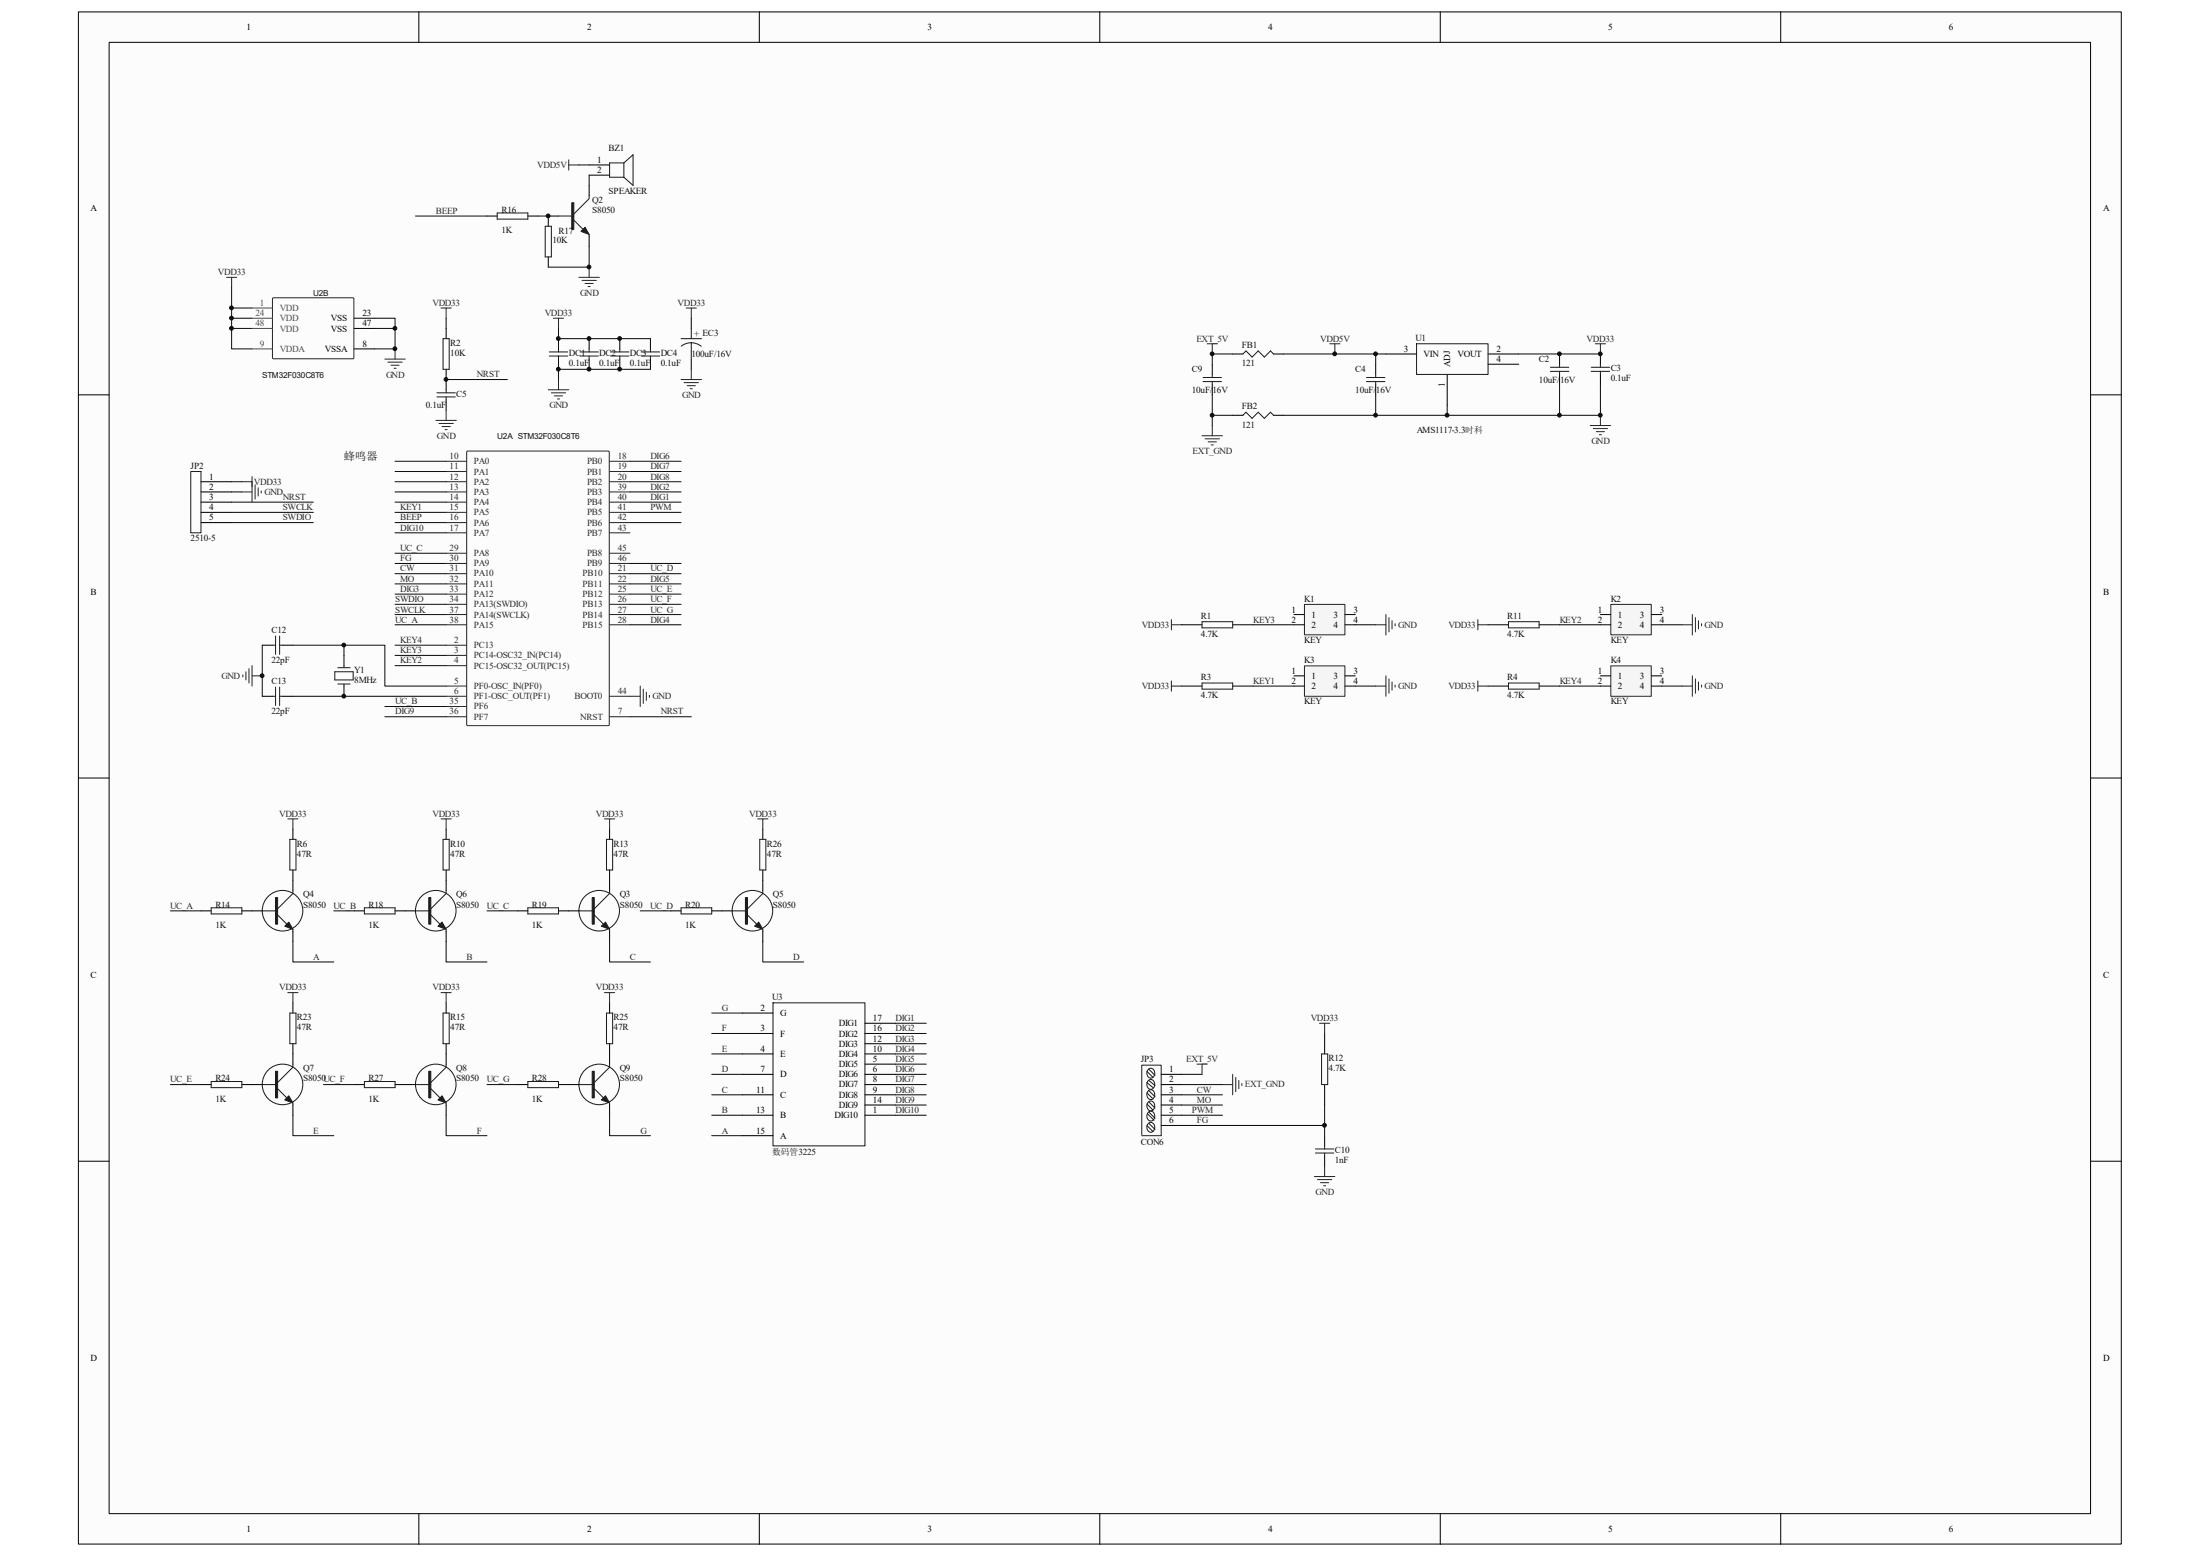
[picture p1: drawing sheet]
<svg xmlns="http://www.w3.org/2000/svg" width="297mm" height="210mm" viewBox="0 0 297 210" stroke-linecap="round" stroke-linejoin="round" font-family="sans-serif">
<path d="M10.6 1.7h275.8v206.7h-275.8z" fill="#fcfcfc"/>
<path d="M10.6 1.6h275.8v206.8h-275.8z" fill="none" stroke="#000" stroke-width=".14"/>
<path d="M14.8 5.8h267.4v198.5h-267.4z" fill="#fcfcfc"/>
<g fill="none" stroke="#000" stroke-width=".14">
<path d="M14.7 5.7h267.5v198.6h-267.5zM56.5 1.6v4.1M102.5 1.6v4.1M148.5 1.6v4.1M194.4 1.6v4.1M240.4 1.6v4.1M65.7 29.2h1.4M71.3 29.2h1.3M74 34.7v1.4M75.4 29.2h-1.4v1.3M79.5 25v1.4M79.5 31.9v1.4"/>
<path d="M79.5 22.3h2.8M79.5 23.6h2.8M10.6 53.3h4.1M47.8 43h2.8M47.8 44.3h2.8M47.8 47.1h2.8M60.2 44.3v1.4M60.2 49.8v2.8M60.2 54v1.4M75.4 45.7v1.4M75.4 48.5v1.3M79.5 45.7v1.4"/>
<path d="M79.5 48.5v1.3M83.7 45.7v1.4M83.7 48.5v1.3M87.8 45.7v1.4M87.8 48.5v1.3M93.3 43v1.3M93.3 48.5v1.3M163.7 49.2v1.3M163.7 51.9v1.4M166.4 47.8h1.4M166.4 56.1h1.4M171.9 47.8h1.4"/>
<path d="M171.9 56.1h1.4M185.7 49.2v1.3M185.7 51.9v1.4M187.1 47.8h4.1M195.4 50.5v4.2M200.9 47.8h4.1M200.9 49.2h4.1M210.5 47.8v1.4M210.5 50.5v1.4M216.1 47.8v1.4M216.1 50.5v1.4M282.3 53.3h4.1"/>
<path d="M27.1 65h4.2M27.1 66.4h4.2M27.1 67.8h4.2M27.1 69.2h4.2M27.1 70.5h4.2M35.4 87.1h1.4M35.4 94h1.4M38.2 87.1h1.3M38.2 94h1.3M46.4 88.5v1.3M46.4 92.6v1.4M10.6 105h4.1"/>
<path d="M39.5 111.9v1.4M39.5 117.4v2.8M60.2 111.9v1.4M60.2 117.4v2.8M82.3 111.9v1.4M82.3 117.4v2.8M103 111.9v1.4M103 117.4v2.8M282.3 105h4.1M27.1 122.9h1.4M32.6 122.9h2.8M39.5 125.7v1.4"/>
<path d="M39.5 135.4v1.3M47.8 122.9h1.4M53.3 122.9h2.8M60.2 125.7v1.4M60.2 135.4v1.3M69.9 122.9h1.4M75.4 122.9h2.8M82.3 125.7v1.4M82.3 135.4v1.3M90.6 122.9h1.3M96.1 122.9h2.7M100.2 136.7h4.2"/>
<path d="M100.2 139.5h4.2M103 125.7v1.4M116.8 138.1h4.1M116.8 139.5h4.1M178.8 139.5v2.8M10.6 156.7h4.1M27.1 146.4h1.4M32.6 146.4h2.8M39.5 140.9v2.7M39.5 149.1v1.4M47.8 146.4h1.4M53.3 146.4h2.8"/>
<path d="M60.2 140.9v2.7M60.2 149.1v1.4M69.9 146.4h1.4M75.4 146.4h2.8M82.3 140.9v2.7M82.3 149.1v1.4M100.2 142.3h4.2M100.2 145h4.2M100.2 147.8h4.2M100.2 150.5h4.2M100.2 153.3h4.2M116.8 142.3h4.1"/>
<path d="M116.8 145h4.1M116.8 143.6h4.1M116.8 147.8h4.1M116.8 150.5h4.1M116.8 140.9h4.1M116.8 146.4h4.1M116.8 149.1h4.1M156.8 145h2.7M156.8 147.8h2.7M156.8 150.5h2.7M156.8 146.4h2.7M156.8 149.1h2.7"/>
<path d="M156.8 151.9h2.7M178.8 146.4v2.7M178.8 153.3v1.4M178.8 156v1.4M282.3 156.7h4.1M56.5 204.3v4.1M102.5 204.3v4.1M148.5 204.3v4.1M194.4 204.3v4.1M240.4 204.3v4.1"/>
</g>
<g fill="none" stroke="#1c1c1c" stroke-width=".14">
<path d="M67.1 28.7h4.2v.9h-4.2zM73.6 30.5h.8v4.2h-.8zM75.4 29.2h2.1M77.5 29.7l1.2 1.3M79.5 26.4v.4l-2 2.1M79.5 31.6v.3M84.2 22l1.3-1.1v4.1l-1.3-1.1M84.2 22v1.9M84.2 22h-1.9v1.9h1.9M59 53.6h2.5M59 53h2.5M59.8 45.7h.8v4.1h-.8z"/>
<path d="M60.2 52.6v.4M60.2 53.6v.4M74.2 48.1h2.4M74.2 47.5h2.4M75.4 47.1v.4M75.4 48.1v.4M78.3 48.1h2.5M78.3 47.5h2.5M79.5 47.1v.4M79.5 48.1v.4M82.4 48.1h2.5M82.4 47.5h2.5"/>
<path d="M83.7 47.1v.4M83.7 48.1v.4M86.6 48.1h2.5M86.6 47.5h2.5M87.8 47.1v.4M87.8 48.1v.4M91.9 45.7h2.8M93.3 44.3v1.4M93.3 46.3v2.2M93.3 46.3a2.2 2.2 0 0 1 1.4 .4M93.3 46.3a2.18 2.18 0 0 0-1.3 .4M162.4 51.5h2.5"/>
<path d="M162.4 51h2.5M163.7 50.5v.5M163.7 51.5v.4M167.8 47.8l.4-.4 .8 .8 .9-.8 .8 .8 .8-.8 .4 .4M167.8 56.1l.4-.5 .8 .9 .9-.9 .8 .9 .8-.9 .4 .5M184.5 51.5h2.5M184.5 51h2.5M185.7 50.5v.5M185.7 51.5v.4M191.2 46.4h9.7v4.1h-9.7zM209.3 50.1h2.5M209.3 49.6h2.5"/>
<path d="M210.5 49.2v.4M210.5 50.1v.4M214.8 50.1h2.5M214.8 49.6h2.5M216.1 49.2v.4M216.1 50.1v.4M25.8 63.6h1.3v8.3h-1.3zM36.8 87.1h.4M36.8 94h.4M37.2 85.8v2.5M37.2 92.7v2.5M37.8 87.1h.4"/>
<path d="M37.8 85.8v2.5M37.8 92.7v2.5M37.8 94h.4M45.2 90.7h2.5v1.1h-2.5zM45.6 90.1h1.7M45.6 92.3h1.7M46.4 89.8v.3M46.4 92.3v.3M39.1 113.3h.9v4.1h-.9zM59.8 113.3h.8v4.1h-.8zM81.9 113.3h.8v4.1h-.8zM102.6 113.3h.8v4.1h-.8z"/>
<path d="M28.5 122.5h4.1v.9h-4.1zM35.4 122.9h2.1M37.5 123.5l1.2 1.2M39.1 136.7h.9v4.2h-.9zM39.5 120.2v.4l-2 2.1M39.5 125.4v.3M49.2 122.5h4.1v.9h-4.1zM56.1 122.9h2.1M58.2 123.5l1.2 1.2M59.8 136.7h.8v4.2h-.8zM60.2 120.2v.4l-2 2.1M60.2 125.4v.3"/>
<path d="M71.3 122.5h4.1v.9h-4.1zM78.2 122.9h2M80.2 123.5l1.3 1.2M81.9 136.7h.8v4.2h-.8zM82.3 120.2v.4l-2.1 2.1M82.3 125.4v.3M91.9 122.5h4.2v.9h-4.2zM98.8 122.9h2.1M100.9 123.5l1.3 1.2M103 120.2v.4l-2.1 2.1M103 125.4v.3M104.4 135.4h12.4v19.3h-12.4z"/>
<path d="M28.5 146h4.1v.8h-4.1zM35.4 146.4h2.1M37.5 146.9l1.2 1.3M39.5 143.6v.4l-2 2.1M39.5 148.9v.2M49.2 146h4.1v.8h-4.1zM56.1 146.4h2.1M58.2 146.9l1.2 1.3M60.2 143.6v.4l-2 2.1M60.2 148.9v.2M71.3 146h4.1v.8h-4.1zM78.2 146.4h2"/>
<path d="M80.2 146.9l1.3 1.3M82.3 143.6v.4l-2.1 2.1M82.3 148.9v.2M154.1 153.1v-9.3h2.7v9.5h-2.7M154.8 144.6l.9 .8M154.8 146.1l.9 .7M154.8 147.5l.9 .8M154.8 149l.9 .8M154.8 151.9l.9 .8M155 150.4l.8 .8M155 144.4a.53 .53 0 0 1 .6-.1 .53 .53 0 0 1 .3 .6 .54 .54 0 0 1-.5 .6 .54 .54 0 0 1-.6-.7zM155 145.9a.53 .53 0 0 1 .6-.1 .53 .53 0 0 1 .3 .6 .54 .54 0 0 1-.5 .6 .54 .54 0 0 1-.6-.6z"/>
<path d="M155 147.3a.53 .53 0 0 1 .6-.1 .53 .53 0 0 1 .3 .5 .54 .54 0 0 1-.5 .7 .54 .54 0 0 1-.6-.7zM155 148.8a.53 .53 0 0 1 .6-.1 .53 .53 0 0 1 .3 .6 .54 .54 0 0 1-.5 .6 .54 .54 0 0 1-.6-.6zM155 150.2a.53 .53 0 0 1 .6-.1 .53 .53 0 0 1 .3 .5 .54 .54 0 0 1-.5 .7 .54 .54 0 0 1-.6-.7zM155 151.7a.53 .53 0 0 1 .6-.1 .53 .53 0 0 1 .3 .6 .54 .54 0 0 1-.5 .6 .54 .54 0 0 1-.6-.6zM155.1 144.3l.8 .8M155.1 145.8l.8 .7M155.1 147.2l.8 .8M155.1 148.7l.8 .9M155.1 150.1l.8 .8M155.1 151.6l.8 .9M177.6 155.1h2.5M177.6 155.6h2.5"/>
<path d="M178.4 142.3h.8v4.1h-.8zM178.8 154.7v.4M178.8 155.6v.4"/>
<circle cx="38.1" cy="122.9" r="2.74"/>
<circle cx="58.8" cy="122.9" r="2.74"/>
<circle cx="80.9" cy="122.9" r="2.74"/>
<circle cx="101.6" cy="122.9" r="2.74"/>
<circle cx="38.1" cy="146.4" r="2.74"/>
<circle cx="58.8" cy="146.4" r="2.74"/>
<circle cx="80.9" cy="146.4" r="2.74"/>
</g>
<g fill="none" stroke="#262626" stroke-width=".14">
<path d="M30.6 37.4h1.4M31.3 37.4v1.4M76.8 21.6v1.4M76.8 22.3h1.4M78.2 37.4h2.7M78.6 37.8h1.9M79 38.3h1.1M79.4 38.7h.3M79.5 36.1v1.3M52 48.5h2.7M52.4 48.9h1.9M52.8 49.3h1.1"/>
<path d="M53.2 49.7h.3M53.3 47.1v1.4M58.9 56.7h2.7M59.3 57.2h1.9M59.5 41.6h1.4M59.7 57.6h1.1M60.1 58h.3M60.2 41.6v1.4M60.2 55.4v1.3M74 52.6h2.8M74.4 53h2M74.7 43h1.4"/>
<path d="M74.8 53.4h1.2M75.3 53.8h.2M75.4 43v1.3M75.4 51.2v1.4M91.9 51.2h2.8M92.4 51.6h1.9M92.6 41.6h1.4M92.8 52.1h1.1M93.2 52.5h.3M93.3 41.6v1.4M93.3 49.8v1.4M162.3 58.8h2.7"/>
<path d="M162.7 59.2h1.9M163 46.4h1.3M163.1 59.6h1.1M163.7 46.4v1.4M163.7 57.4v1.4M179.5 46.4h1.4M180.2 46.4v1.4M214.7 57.4h2.7M215.1 57.8h1.9M215.4 46.4h1.4M215.5 58.3h1.1M215.9 58.7h.3"/>
<path d="M216.1 46.4v1.4M216.1 56.1v1.3M32.6 65h1.4M32.6 66.4h1.4M34 64.3v3.5M34.4 65.4v2M34.9 65.8v1.2M35.3 66.3v.2M163.5 60.1h.3M32.8 91.1v.3M33.2 90.7v1.1M33.6 90.3v1.9"/>
<path d="M34 89.8v2.8M34 91.2h1.4M85.1 94h1.3M86.4 92.6v2.8M86.8 93v1.9M87.3 93.4v1.1M87.7 93.8v.3M38.9 110.5h1.3M39.5 110.5v1.4M59.5 110.5h1.4M60.2 110.5v1.4M81.6 110.5h1.4"/>
<path d="M82.3 110.5v1.4M102.3 110.5h1.4M103 110.5v1.4M38.9 134h1.3M39.5 134v1.4M59.5 134h1.4M60.2 134v1.4M81.6 134h1.4M82.3 134v1.4M178.1 138.1h1.4M178.8 138.1v1.4M161.6 143.6h1.4"/>
<path d="M162.3 143.6v1.4M165 146.4h1.4M166.4 145v2.8M166.8 145.4v2M167.2 145.8v1.1M167.7 146.3v.2M177.5 158.8h2.7M177.9 159.2h1.9M178.3 159.6h1.1M178.8 157.4v1.4M178.7 160h.3"/>
</g>
<g fill="none" stroke="#0e0e0e" stroke-width=".14">
<path d="M31.3 38.8v8.3h2.7M56.1 29.2h9.6M72.6 29.2h1.4M78.2 22.3h1.3M79.5 33.3v2.8h-5.5M79.5 23.6v1.4M31.3 44.3h2.7M31.3 43h2.7M31.3 41.6h2.7M50.6 43h2.7v4.1h-2.7M50.6 44.3h2.7M60.2 43v1.3"/>
<path d="M60.2 51.2h8.3M75.4 44.3v1.4h12.4M87.8 49.8h-12.4v1.4M163.7 53.3v2.8h2.7M163.7 56.1v1.3M166.4 47.8h-2.7v1.4M173.3 47.8h13.8M173.3 56.1h12.4M185.7 53.3v2.8h9.7M185.7 47.8v1.4M205 47.8h11.1M210.5 51.9v4.2"/>
<path d="M216.1 51.9v4.2h-20.7v-1.4M31.3 66.4h1.3M31.3 65h1.3M31.3 67.8h11M31.3 69.2h11M31.3 70.5h11M53.3 66.4h6.9M53.3 65h6.9M53.3 67.8h6.9M53.3 69.2h6.9M53.3 70.5h6.9M53.3 71.9h6.9"/>
<path d="M53.3 74.7h6.9M53.3 62.3h6.9M53.3 63.6h6.9M53.3 76.1h6.9M53.3 78.8h6.9M53.3 77.4h6.9M85.1 66.4h6.8M85.1 65h6.8M85.1 67.8h6.8M85.1 69.2h6.8M85.1 70.5h6.8M85.1 62.3h6.8"/>
<path d="M85.1 63.6h6.8M85.1 76.1h6.8M85.1 78.8h6.8M85.1 77.4h6.8M35.4 87.1v6.9M39.5 87.1h12.5v5.5h8.2M39.5 94h20.7M46.4 87.1v1.4M52 96.7h8.2M52 95.4h8.2M53.3 81.6h6.9M53.3 82.9h6.9"/>
<path d="M53.3 80.2h6.9M85.1 96.7h8.2M85.1 81.6h6.8M85.1 82.9h6.8M85.1 80.2h6.8M85.1 84.3h6.8M23 122.9h4.1M39.5 127.1v2.7h5.6M45.1 122.9h2.7M60.2 127.1v2.7h5.5M65.7 122.9h4.2M82.3 127.1v2.7h5.5"/>
<path d="M86.4 122.9h4.2M96.1 139.5h4.1M96.1 136.7h4.1M103 127.1v2.7h5.5M120.9 139.5h4.1M120.9 138.1h4.1M23 146.4h4.1M39.5 150.5v2.8h5.6M43.7 146.4h4.1M60.2 150.5v2.8h5.5M65.7 146.4h4.2M82.3 150.5v2.8h5.5"/>
<path d="M96.1 147.8h4.1M96.1 153.3h4.1M96.1 145h4.1M96.1 150.5h4.1M96.1 142.3h4.1M120.9 146.4h4.1M120.9 147.8h4.1M120.9 145h4.1M120.9 150.5h4.1M120.9 142.3h4.1M120.9 140.9h4.1M120.9 143.6h4.1"/>
<path d="M120.9 149.1h4.1M159.5 146.4h5.5M159.5 147.8h5.5M159.5 145h2.8M159.5 150.5h5.5M159.5 149.1h5.5M159.5 151.9h19.3M178.8 149.1v4.2"/>
</g>
<g fill="none" stroke="#292929" stroke-width=".14">
<path d="M36.8 40.2h10.9v8.2h-10.9zM60.2 62.3h2.8M60.2 63.6h2.8M60.2 65h2.8M60.2 66.4h2.8M60.2 67.8h2.8M60.2 69.2h2.8M60.2 70.5h2.8M60.2 71.9h2.8M60.2 74.7h2.8M60.2 76.1h2.8M60.2 77.4h2.8"/>
<path d="M60.2 78.8h2.8M63 60.9h19.2v37h-19.2zM82.3 62.3h2.8M82.3 63.6h2.8M82.3 65h2.8M82.3 66.4h2.8M82.3 67.8h2.8M82.3 69.2h2.8M82.3 70.5h2.8M82.3 71.9h2.8M82.3 74.7h2.8M82.3 76.1h2.8"/>
<path d="M82.3 77.4h2.8M82.3 78.8h2.8M60.2 80.2h2.8M60.2 81.6h2.8M60.2 82.9h2.8M60.2 84.3h2.8M60.2 87.1h2.8M60.2 88.5h2.8M60.2 89.8h2.8M60.2 94h2.8M60.2 96.7h2.8M60.2 92.6h2.8"/>
<path d="M60.2 95.4h2.8M82.3 80.2h2.8M82.3 81.6h2.8M82.3 82.9h2.8M82.3 84.3h2.8M82.3 94h2.8M82.3 96.7h2.8"/>
</g>
<path d="M34 41.6h2.8M34 43h2.8M34 44.3h2.8M34 47.1h2.8" fill="none" stroke="#4c4c4c" stroke-width=".14"/>
<g fill="#1c1c1c" stroke="#1c1c1c" stroke-width=".14">
<path d="M78.4 31.2l.6-.5 .5 .9z"/>
<path d="M81.2 125l.5-.5 .6 .9z"/>
<path d="M39 124.5l.5 .9-1.1-.4z"/>
<path d="M101.9 125l.5-.5 .6 .9z"/>
<path d="M59.1 125l.6-.5 .5 .9z"/>
<path d="M39 147.9l.5 1-1.1-.4z"/>
<path d="M59.1 148.5l.6-.6 .5 1z"/>
<path d="M81.7 147.9l.6 1-1.1-.4z"/>
<path d="M77.2 27.4h.3v3.6h-.3z" fill-rule="evenodd"/>
<path d="M80 121.2h.2v3.5h-.2z" fill-rule="evenodd"/>
<path d="M37.2 121.2h.3v3.5h-.3z" fill-rule="evenodd"/>
<path d="M100.6 121.2h.3v3.5h-.3z" fill-rule="evenodd"/>
<path d="M57.9 121.2h.3v3.5h-.3z" fill-rule="evenodd"/>
<path d="M37.2 144.6h.3v3.6h-.3z" fill-rule="evenodd"/>
<path d="M57.9 144.6h.3v3.6h-.3z" fill-rule="evenodd"/>
<path d="M80 144.6h.2v3.6h-.2z" fill-rule="evenodd"/>
</g>
<path d="M176.1 81.6h5.5v4.1h-5.5z" fill="#f5f5f5"/>
<path d="M176.1 81.6h5.5v4.1h-5.5z" fill="none" stroke="#262626" stroke-width=".14"/>
<path d="M174.7 82.9h1.4M174.7 84.3h1.4M181.6 82.9h1.4M181.6 84.3h1.4" fill="none" stroke="#000" stroke-width=".14"/>
<path d="M176.1 89.9h5.5v4.1h-5.5z" fill="#f5f5f5"/>
<path d="M176.1 89.9h5.5v4.1h-5.5z" fill="none" stroke="#262626" stroke-width=".14"/>
<path d="M174.7 91.2h1.4M174.7 92.6h1.4M181.6 91.2h1.4M181.6 92.6h1.4" fill="none" stroke="#000" stroke-width=".14"/>
<path d="M217.5 89.9h5.4v4.1h-5.4z" fill="#f5f5f5"/>
<path d="M217.5 89.9h5.4v4.1h-5.4z" fill="none" stroke="#262626" stroke-width=".14"/>
<path d="M216.1 91.2h1.3M216.1 92.6h1.3M223 91.2h1.3M223 92.6h1.3" fill="none" stroke="#000" stroke-width=".14"/>
<path d="M217.5 81.6h5.4v4.1h-5.4z" fill="#f5f5f5"/>
<g fill="none" stroke="#262626" stroke-width=".14">
<path d="M158.1 92.6h1.4M158.1 84.3h1.4M158.1 83.6v1.4M158.1 91.9v1.4M185.7 92.6h1.4M185.7 84.3h1.4M187.1 82.9v2.8M187.1 91.2v2.8M187.5 83.4v1.9M187.5 91.6v2M187.9 83.8v1.1M187.9 92v1.2"/>
<path d="M188.3 84.2v.3M188.3 92.5v.2M199.5 92.6h1.4M199.5 84.3h1.4M199.5 83.6v1.4M199.5 91.9v1.4M217.5 81.6h5.4v4.1h-5.4zM227.1 92.6h1.4M227.1 84.3h1.4M228.5 82.9v2.8M228.5 91.2v2.8M228.9 83.4v1.9"/>
<path d="M228.9 91.6v2M229.3 83.8v1.1M229.3 92v1.2M229.7 84.2v.3M229.7 92.5v.2"/>
</g>
<path d="M159.5 84.3h2.8M159.5 92.6h2.8M166.4 84.3h2.8M166.4 92.6h2.8M200.9 84.3h2.8M200.9 92.6h2.8M207.8 84.3h2.7M207.8 92.6h2.7M216.1 82.9h1.3M216.1 84.3h1.3M223 82.9h1.3M223 84.3h1.3" fill="none" stroke="#000" stroke-width=".14"/>
<path d="M53.3 84.3h6.9M53.3 87.1h6.9M53.3 88.5h6.9M53.3 89.8h6.9M169.2 84.3h5.5M169.2 92.6h5.5M183 84.3h2.7M183 92.6h2.7M210.5 84.3h5.6M210.5 92.6h5.6M224.3 84.3h2.8M224.3 92.6h2.8" fill="none" stroke="#0e0e0e" stroke-width=".14"/>
<path d="M162.3 83.9h4.1v.8h-4.1zM162.3 92.2h4.1v.8h-4.1zM203.7 83.9h4.1v.8h-4.1zM203.7 92.2h4.1v.8h-4.1z" fill="none" stroke="#1c1c1c" stroke-width=".14"/>
<g fill="#0e0e0e" stroke="#0e0e0e" stroke-width=".14">
<circle cx="31.2" cy="44.3" r=".26"/>
<circle cx="31.2" cy="42.9" r=".26"/>
<circle cx="31.2" cy="41.6" r=".26"/>
<circle cx="35.4" cy="91.2" r=".26"/>
<circle cx="46.4" cy="94" r=".26"/>
<circle cx="46.4" cy="87.1" r=".26"/>
<circle cx="53.3" cy="47.1" r=".26"/>
<circle cx="53.3" cy="44.3" r=".26"/>
<circle cx="60.2" cy="51.2" r=".26"/>
<circle cx="74" cy="29.1" r=".26"/>
<circle cx="75.4" cy="49.8" r=".26"/>
<circle cx="75.4" cy="45.7" r=".26"/>
<circle cx="79.5" cy="49.8" r=".26"/>
<circle cx="79.5" cy="45.7" r=".26"/>
<circle cx="79.5" cy="36" r=".26"/>
<circle cx="83.7" cy="49.8" r=".26"/>
<circle cx="83.7" cy="45.7" r=".26"/>
<circle cx="163.6" cy="56" r=".26"/>
<circle cx="163.6" cy="47.8" r=".26"/>
<circle cx="178.8" cy="151.9" r=".26"/>
<circle cx="180.2" cy="47.8" r=".26"/>
<circle cx="185.7" cy="56" r=".26"/>
<circle cx="185.7" cy="47.8" r=".26"/>
<circle cx="195.4" cy="56" r=".26"/>
<circle cx="210.5" cy="56" r=".26"/>
<circle cx="210.5" cy="47.8" r=".26"/>
<circle cx="216" cy="56" r=".26"/>
<circle cx="216" cy="47.8" r=".26"/>
</g>
<text font-size="1.5" fill="#0e0e0e" x="46.4" y="62.1">蜂鸣器</text>
<g font-size="1.2">
<text x="33.3" y="4.1">1</text>
<text x="79.2" y="4.1">2</text>
<text x="125.2" y="4.1">3</text>
<text x="171.2" y="4.1">4</text>
<text x="217.1" y="4.1">5</text>
<text x="263.1" y="4.1">6</text>
<text x="80.6" y="22">1</text>
<text x="80.6" y="23.4">2</text>
<text x="12.2" y="28.5">A</text>
<text x="283.9" y="28.5">A</text>
<text x="43.9" y="47.5">VSSA</text>
<text x="44.7" y="43.3">VSS</text>
<text x="44.7" y="44.7">VSS</text>
<text x="48.9" y="42.7">23</text>
<text x="48.9" y="44">47</text>
<text x="48.9" y="46.8">8</text>
<text x="189.5" y="47.5">3</text>
<text x="202" y="47.5">2</text>
<text x="192.2" y="48.2">VIN</text>
<text x="195.1" y="52.3" transform="rotate(-90 195.1 52.3)">1</text>
<text x="195.8" y="49.6" transform="rotate(-90 195.8 49.6)">ADJ</text>
<text x="196.8" y="48.2">VOUT</text>
<text x="202" y="48.9">4</text>
<text x="28.2" y="64.7">1</text>
<text x="28.2" y="66.1">2</text>
<text x="28.2" y="67.5">3</text>
<text x="28.2" y="68.9">4</text>
<text x="28.2" y="70.2">5</text>
<text x="12.2" y="80.3">B</text>
<text x="174.4" y="82.7">1</text>
<text x="177" y="83.4">1</text>
<text x="180" y="83.4">3</text>
<text x="182.7" y="82.7">3</text>
<text x="215.7" y="82.7">1</text>
<text x="218.4" y="83.4">1</text>
<text x="221.4" y="83.4">3</text>
<text x="224.1" y="82.7">3</text>
<text x="283.9" y="80.3">B</text>
<text x="174.4" y="84">2</text>
<text x="177" y="84.7">2</text>
<text x="180" y="84.7">4</text>
<text x="182.7" y="84">4</text>
<text x="215.7" y="84">2</text>
<text x="218.4" y="84.7">2</text>
<text x="221.4" y="84.7">4</text>
<text x="224.1" y="84">4</text>
<text x="174.4" y="90.9">1</text>
<text x="174.4" y="92.3">2</text>
<text x="177" y="91.6">1</text>
<text x="177" y="93">2</text>
<text x="180" y="91.6">3</text>
<text x="180" y="93">4</text>
<text x="182.7" y="90.9">3</text>
<text x="182.7" y="92.3">4</text>
<text x="215.7" y="90.9">1</text>
<text x="215.7" y="92.3">2</text>
<text x="218.4" y="91.6">1</text>
<text x="218.4" y="93">2</text>
<text x="221.4" y="91.6">3</text>
<text x="221.4" y="93">4</text>
<text x="224.1" y="90.9">3</text>
<text x="224.1" y="92.3">4</text>
<text x="12.2" y="132">C</text>
<text x="283.9" y="132">C</text>
<text x="102.7" y="136.4">2</text>
<text x="105.3" y="137.1">G</text>
<text x="117.9" y="137.8">17</text>
<text x="102.7" y="141.9">4</text>
<text x="102.7" y="139.2">3</text>
<text x="105.3" y="142.7">E</text>
<text x="105.3" y="139.9">F</text>
<text x="113.2" y="138.5">DIG1</text>
<text x="113.2" y="139.9">DIG2</text>
<text x="113.2" y="142.7">DIG4</text>
<text x="113.2" y="141.3">DIG3</text>
<text x="117.9" y="143.3">5</text>
<text x="117.9" y="139.2">16</text>
<text x="117.9" y="141.9">10</text>
<text x="117.9" y="140.6">12</text>
<text x="102.1" y="147.5">11</text>
<text x="102.7" y="144.7">7</text>
<text x="105.3" y="145.4">D</text>
<text x="105.3" y="148.2">C</text>
<text x="113.2" y="144">DIG5</text>
<text x="113.2" y="145.4">DIG6</text>
<text x="113.2" y="146.8">DIG7</text>
<text x="113.2" y="148.2">DIG8</text>
<text x="113.2" y="149.6">DIG9</text>
<text x="117.9" y="144.7">6</text>
<text x="117.9" y="146.1">8</text>
<text x="117.9" y="147.5">9</text>
<text x="117.9" y="148.8">14</text>
<text x="157.9" y="144.7">1</text>
<text x="157.9" y="146.1">2</text>
<text x="157.9" y="147.5">3</text>
<text x="157.9" y="148.8">4</text>
<text x="102.1" y="150.2">13</text>
<text x="102.1" y="153">15</text>
<text x="105.3" y="150.9">B</text>
<text x="105.3" y="153.7">A</text>
<text x="112.6" y="150.9">DIG10</text>
<text x="117.9" y="150.2">1</text>
<text x="157.9" y="150.2">5</text>
<text x="157.9" y="151.6">6</text>
<text x="12.2" y="183.7">D</text>
<text x="283.9" y="183.7">D</text>
<text x="33.3" y="206.8">1</text>
<text x="79.2" y="206.8">2</text>
<text x="125.2" y="206.8">3</text>
<text x="171.2" y="206.8">4</text>
<text x="217.1" y="206.8">5</text>
<text x="263.1" y="206.8">6</text>
</g>
<g font-size="1.2" fill="#262626">
<text x="72.5" y="22.6">VDD5V</text>
<text x="58.8" y="28.9">BEEP</text>
<text x="29.4" y="37.1">VDD33</text>
<text x="58.4" y="41.3">VDD33</text>
<text x="78.3" y="39.9">GND</text>
<text x="91.5" y="41.3">VDD33</text>
<text x="73.5" y="42.7">VDD33</text>
<text x="161.5" y="46.1">EXT_5V</text>
<text x="178.2" y="46.1">VDD5V</text>
<text x="214.2" y="46.1">VDD33</text>
<text x="52.1" y="51">GND</text>
<text x="64.4" y="50.9">NRST</text>
<text x="92.1" y="53.7">GND</text>
<text x="59" y="59.2">GND</text>
<text x="74.2" y="55.1">GND</text>
<text x="214.8" y="59.9">GND</text>
<text x="34.3" y="65.4">VDD33</text>
<text x="87.8" y="62">DIG6</text>
<text x="87.8" y="63.3">DIG7</text>
<text x="87.8" y="64.7">DIG8</text>
<text x="161" y="61.3">EXT_GND</text>
<text x="35.7" y="66.8">GND</text>
<text x="38.2" y="67.5">NRST</text>
<text x="38.2" y="68.9">SWCLK</text>
<text x="38.2" y="70.2">SWDIO</text>
<text x="54" y="70.2">BEEP</text>
<text x="54" y="71.6">DIG10</text>
<text x="54" y="68.9">KEY1</text>
<text x="87.8" y="68.9">PWM</text>
<text x="87.8" y="67.5">DIG1</text>
<text x="87.8" y="66.1">DIG2</text>
<text x="54" y="74.4">UC_C</text>
<text x="54" y="75.8">FG</text>
<text x="54" y="77.1">CW</text>
<text x="87.8" y="77.1">UC_D</text>
<text x="53.3" y="82.7">SWCLK</text>
<text x="53.3" y="81.3">SWDIO</text>
<text x="54" y="79.9">DIG3</text>
<text x="54" y="78.5">MO</text>
<text x="87.8" y="79.9">UC_E</text>
<text x="87.8" y="81.3">UC_F</text>
<text x="87.8" y="82.7">UC_G</text>
<text x="87.8" y="78.5">DIG5</text>
<text x="53.3" y="84">UC_A</text>
<text x="54" y="89.5">KEY2</text>
<text x="54" y="88.2">KEY3</text>
<text x="54" y="86.8">KEY4</text>
<text x="87.8" y="84">DIG4</text>
<text x="154.1" y="84.7">VDD33</text>
<text x="169.2" y="84">KEY3</text>
<text x="188.8" y="84.7">GND</text>
<text x="195.5" y="84.7">VDD33</text>
<text x="210.6" y="84">KEY2</text>
<text x="230.1" y="84.7">GND</text>
<text x="29.9" y="91.6">GND</text>
<text x="53.3" y="95.1">UC_B</text>
<text x="88.1" y="94.4">GND</text>
<text x="154.1" y="93">VDD33</text>
<text x="169.2" y="92.3">KEY1</text>
<text x="188.8" y="93">GND</text>
<text x="195.5" y="93">VDD33</text>
<text x="210.6" y="92.3">KEY4</text>
<text x="230.1" y="93">GND</text>
<text x="53.3" y="96.4">DIG9</text>
<text x="89.2" y="96.4">NRST</text>
<text x="37.7" y="110.2">VDD33</text>
<text x="58.4" y="110.2">VDD33</text>
<text x="80.4" y="110.2">VDD33</text>
<text x="101.1" y="110.2">VDD33</text>
<text x="23" y="122.6">UC_A</text>
<text x="45" y="122.6">UC_B</text>
<text x="65.7" y="122.6">UC_C</text>
<text x="87.8" y="122.6">UC_D</text>
<text x="42.3" y="129.5">A</text>
<text x="63" y="129.5">B</text>
<text x="85" y="129.5">C</text>
<text x="107.1" y="129.5">D</text>
<text x="37.7" y="133.7">VDD33</text>
<text x="58.4" y="133.7">VDD33</text>
<text x="80.4" y="133.7">VDD33</text>
<text x="97.5" y="136.4">G</text>
<text x="120.9" y="137.8">DIG1</text>
<text x="177" y="137.8">VDD33</text>
<text x="97.5" y="141.9">E</text>
<text x="97.5" y="139.2">F</text>
<text x="120.9" y="141.9">DIG4</text>
<text x="120.9" y="140.6">DIG3</text>
<text x="120.9" y="139.2">DIG2</text>
<text x="120.9" y="143.3">DIG5</text>
<text x="160.1" y="143.3">EXT_5V</text>
<text x="23" y="146.1">UC_E</text>
<text x="65.7" y="146.1">UC_G</text>
<text x="97.5" y="144.7">D</text>
<text x="97.5" y="147.5">C</text>
<text x="120.9" y="144.7">DIG6</text>
<text x="120.9" y="146.1">DIG7</text>
<text x="120.9" y="147.5">DIG8</text>
<text x="120.9" y="148.8">DIG9</text>
<text x="161.6" y="148.8">MO</text>
<text x="161.6" y="147.5">CW</text>
<text x="168.1" y="146.8">EXT_GND</text>
<text x="42.3" y="153">E</text>
<text x="64.4" y="153">F</text>
<text x="86.4" y="153">G</text>
<text x="97.5" y="150.2">B</text>
<text x="97.5" y="153">A</text>
<text x="120.9" y="150.2">DIG10</text>
<text x="160.9" y="150.2">PWM</text>
<text x="161.6" y="151.6">FG</text>
<text x="177.6" y="161.3">GND</text>
</g>
<g font-size="1.2" fill="#0e0e0e">
<text x="82.2" y="20.4">BZ1</text>
<text x="67.7" y="28.7">R16</text>
<text x="80" y="27.3">Q2</text>
<text x="80" y="28.7">S8050</text>
<text x="82.2" y="26.2">SPEAKER</text>
<text x="67.7" y="31.5">1K</text>
<text x="74.6" y="32.9">10K</text>
<text x="75.4" y="31.6">R17</text>
<text x="60.8" y="46.7">R2</text>
<text x="93.7" y="45.4">+ EC3</text>
<text x="167.6" y="46.9">FB1</text>
<text x="191.1" y="46">U1</text>
<text x="60.8" y="48">10K</text>
<text x="61.6" y="53.6">C5</text>
<text x="76.8" y="48">DC1</text>
<text x="76.8" y="49.4">0.1uF</text>
<text x="80.9" y="48">DC2</text>
<text x="80.9" y="49.4">0.1uF</text>
<text x="85" y="48">DC3</text>
<text x="85" y="49.4">0.1uF</text>
<text x="89.2" y="48">DC4</text>
<text x="89.2" y="49.4">0.1uF</text>
<text x="93.3" y="48.2">100uF/16V</text>
<text x="160.9" y="50.2">C9</text>
<text x="160.9" y="53">10uF/16V</text>
<text x="167.6" y="49.4">121</text>
<text x="183" y="50.2">C4</text>
<text x="183" y="53">10uF/16V</text>
<text x="207.8" y="48.9">C2</text>
<text x="207.8" y="51.6">10uF/16V</text>
<text x="217.5" y="50.1">C3</text>
<text x="217.5" y="51.5">0.1uF</text>
<text x="57.5" y="55.1">0.1uF</text>
<text x="167.6" y="55.2">FB2</text>
<text x="167.6" y="57.7">121</text>
<text x="191.3" y="58.5">AMS1117-3.3时科</text>
<text x="25.7" y="63.3">JP2</text>
<text x="25.7" y="73">2510-5</text>
<text x="162.1" y="83.5">R1</text>
<text x="176.1" y="81.3">K1</text>
<text x="203.5" y="83.5">R11</text>
<text x="217.5" y="81.3">K2</text>
<text x="36.7" y="85.4">C12</text>
<text x="36.7" y="89.5">22pF</text>
<text x="162.1" y="86">4.7K</text>
<text x="176.1" y="86.8">KEY</text>
<text x="176.1" y="89.5">K3</text>
<text x="203.5" y="86">4.7K</text>
<text x="217.5" y="89.5">K4</text>
<text x="217.5" y="86.8">KEY</text>
<text x="36.7" y="92.3">C13</text>
<text x="47.8" y="90.8">Y1</text>
<text x="47.8" y="92.2">8MHz</text>
<text x="162.1" y="91.8">R3</text>
<text x="162.1" y="94.2">4.7K</text>
<text x="176.1" y="95.1">KEY</text>
<text x="203.5" y="91.8">R4</text>
<text x="203.5" y="94.2">4.7K</text>
<text x="217.5" y="95.1">KEY</text>
<text x="36.7" y="96.4">22pF</text>
<text x="40.1" y="114.3">R6</text>
<text x="40.1" y="115.6">47R</text>
<text x="60.8" y="114.3">R10</text>
<text x="60.8" y="115.6">47R</text>
<text x="82.8" y="114.3">R13</text>
<text x="82.8" y="115.6">47R</text>
<text x="103.5" y="114.3">R26</text>
<text x="103.5" y="115.6">47R</text>
<text x="29.1" y="122.5">R14</text>
<text x="29.1" y="125.3">1K</text>
<text x="40.9" y="121.1">Q4</text>
<text x="40.9" y="122.5">S8050</text>
<text x="49.7" y="122.5">R18</text>
<text x="49.7" y="125.3">1K</text>
<text x="61.6" y="121.1">Q6</text>
<text x="61.6" y="122.5">S8050</text>
<text x="71.8" y="122.5">R19</text>
<text x="71.8" y="125.3">1K</text>
<text x="83.7" y="121.1">Q3</text>
<text x="83.7" y="122.5">S8050</text>
<text x="92.5" y="122.5">R20</text>
<text x="92.5" y="125.3">1K</text>
<text x="104.4" y="121.1">Q5</text>
<text x="104.4" y="122.5">S8050</text>
<text x="40.1" y="137.7">R23</text>
<text x="60.8" y="137.7">R15</text>
<text x="82.8" y="137.7">R25</text>
<text x="104.2" y="134.9">U3</text>
<text x="40.1" y="139.1">47R</text>
<text x="60.8" y="139.1">47R</text>
<text x="82.8" y="139.1">47R</text>
<text x="154" y="143.3">JP3</text>
<text x="179.4" y="143.2">R12</text>
<text x="29.1" y="146">R24</text>
<text x="29.1" y="148.7">1K</text>
<text x="40.9" y="144.6">Q7</text>
<text x="40.9" y="146">S8050UC_F</text>
<text x="49.7" y="146">R27</text>
<text x="49.7" y="148.7">1K</text>
<text x="61.6" y="144.6">Q8</text>
<text x="61.6" y="146">S8050</text>
<text x="71.8" y="146">R28</text>
<text x="71.8" y="148.7">1K</text>
<text x="83.7" y="144.6">Q9</text>
<text x="83.7" y="146">S8050</text>
<text x="179.4" y="144.6">4.7K</text>
<text x="104.2" y="155.9">数码管3225</text>
<text x="154" y="154.5">CON6</text>
<text x="180.2" y="155.6">C10</text>
<text x="180.2" y="157">1nF</text>
</g>
<g font-size="1.2" fill="#4c4c4c">
<text x="35.1" y="41.3">1</text>
<text x="37.8" y="42">VDD</text>
<text x="34.5" y="42.7">24</text>
<text x="34.5" y="44">48</text>
<text x="35.1" y="46.8">9</text>
<text x="37.8" y="43.3">VDD</text>
<text x="37.8" y="44.7">VDD</text>
<text x="37.8" y="47.5">VDDA</text>
</g>
<g font-size="1.2" fill="#292929">
<text x="60.7" y="62">10</text>
<text x="60.7" y="63.3">11</text>
<text x="60.7" y="64.7">12</text>
<text x="64" y="62.7">PA0</text>
<text x="64" y="64.1">PA1</text>
<text x="64" y="65.4">PA2</text>
<text x="79.2" y="62.7">PB0</text>
<text x="79.2" y="64.1">PB1</text>
<text x="79.2" y="65.4">PB2</text>
<text x="83.4" y="62">18</text>
<text x="83.4" y="63.3">19</text>
<text x="83.4" y="64.7">20</text>
<text x="60.7" y="66.1">13</text>
<text x="60.7" y="67.5">14</text>
<text x="60.7" y="68.9">15</text>
<text x="60.7" y="70.2">16</text>
<text x="60.7" y="71.6">17</text>
<text x="64" y="66.8">PA3</text>
<text x="64" y="68.2">PA4</text>
<text x="64" y="69.6">PA5</text>
<text x="64" y="71">PA6</text>
<text x="79.2" y="66.8">PB3</text>
<text x="79.2" y="68.2">PB4</text>
<text x="79.2" y="69.6">PB5</text>
<text x="79.2" y="71">PB6</text>
<text x="83.4" y="66.1">39</text>
<text x="83.4" y="67.5">40</text>
<text x="83.4" y="68.9">41</text>
<text x="83.4" y="70.2">42</text>
<text x="83.4" y="71.6">43</text>
<text x="60.7" y="74.4">29</text>
<text x="60.7" y="75.8">30</text>
<text x="60.7" y="77.1">31</text>
<text x="64" y="72.3">PA7</text>
<text x="64" y="75.1">PA8</text>
<text x="64" y="76.5">PA9</text>
<text x="64" y="77.8">PA10</text>
<text x="78.7" y="77.8">PB10</text>
<text x="79.2" y="72.3">PB7</text>
<text x="79.2" y="75.1">PB8</text>
<text x="79.2" y="76.5">PB9</text>
<text x="83.4" y="74.4">45</text>
<text x="83.4" y="75.8">46</text>
<text x="83.4" y="77.1">21</text>
<text x="60.7" y="78.5">32</text>
<text x="60.7" y="79.9">33</text>
<text x="60.7" y="81.3">34</text>
<text x="60.7" y="82.7">37</text>
<text x="64" y="79.2">PA11</text>
<text x="64" y="80.6">PA12</text>
<text x="64" y="82">PA13(SWDIO)</text>
<text x="64" y="83.4">PA14(SWCLK)</text>
<text x="78.7" y="79.2">PB11</text>
<text x="78.7" y="80.6">PB12</text>
<text x="78.7" y="82">PB13</text>
<text x="78.7" y="83.4">PB14</text>
<text x="83.4" y="78.5">22</text>
<text x="83.4" y="79.9">25</text>
<text x="83.4" y="81.3">26</text>
<text x="83.4" y="82.7">27</text>
<text x="60.7" y="84">38</text>
<text x="61.3" y="86.8">2</text>
<text x="61.3" y="88.2">3</text>
<text x="61.3" y="89.5">4</text>
<text x="64" y="84.7">PA15</text>
<text x="64" y="87.5">PC13</text>
<text x="64" y="88.9">PC14-OSC32_IN(PC14)</text>
<text x="78.7" y="84.7">PB15</text>
<text x="83.4" y="84">28</text>
<text x="60.7" y="95.1">35</text>
<text x="61.3" y="92.3">5</text>
<text x="61.3" y="93.7">6</text>
<text x="64" y="90.3">PC15-OSC32_OUT(PC15)</text>
<text x="64" y="93">PF0-OSC_IN(PF0)</text>
<text x="64" y="94.4">PF1-OSC_OUT(PF1)</text>
<text x="64" y="95.8">PF6</text>
<text x="77.6" y="94.4">BOOT0</text>
<text x="83.4" y="93.7">44</text>
<text x="60.7" y="96.4">36</text>
<text x="64" y="97.2">PF7</text>
<text x="78.3" y="97.2">NRST</text>
<text x="83.4" y="96.4">7</text>
</g>
<g font-size="1.1" fill="#0e0e0e">
<text x="42.3" y="40">U2B</text>
<text x="35.4" y="51">STM32F030C8T6</text>
<text x="67.1" y="59.3">U2A STM32F030C8T6</text>
</g>
</svg>
